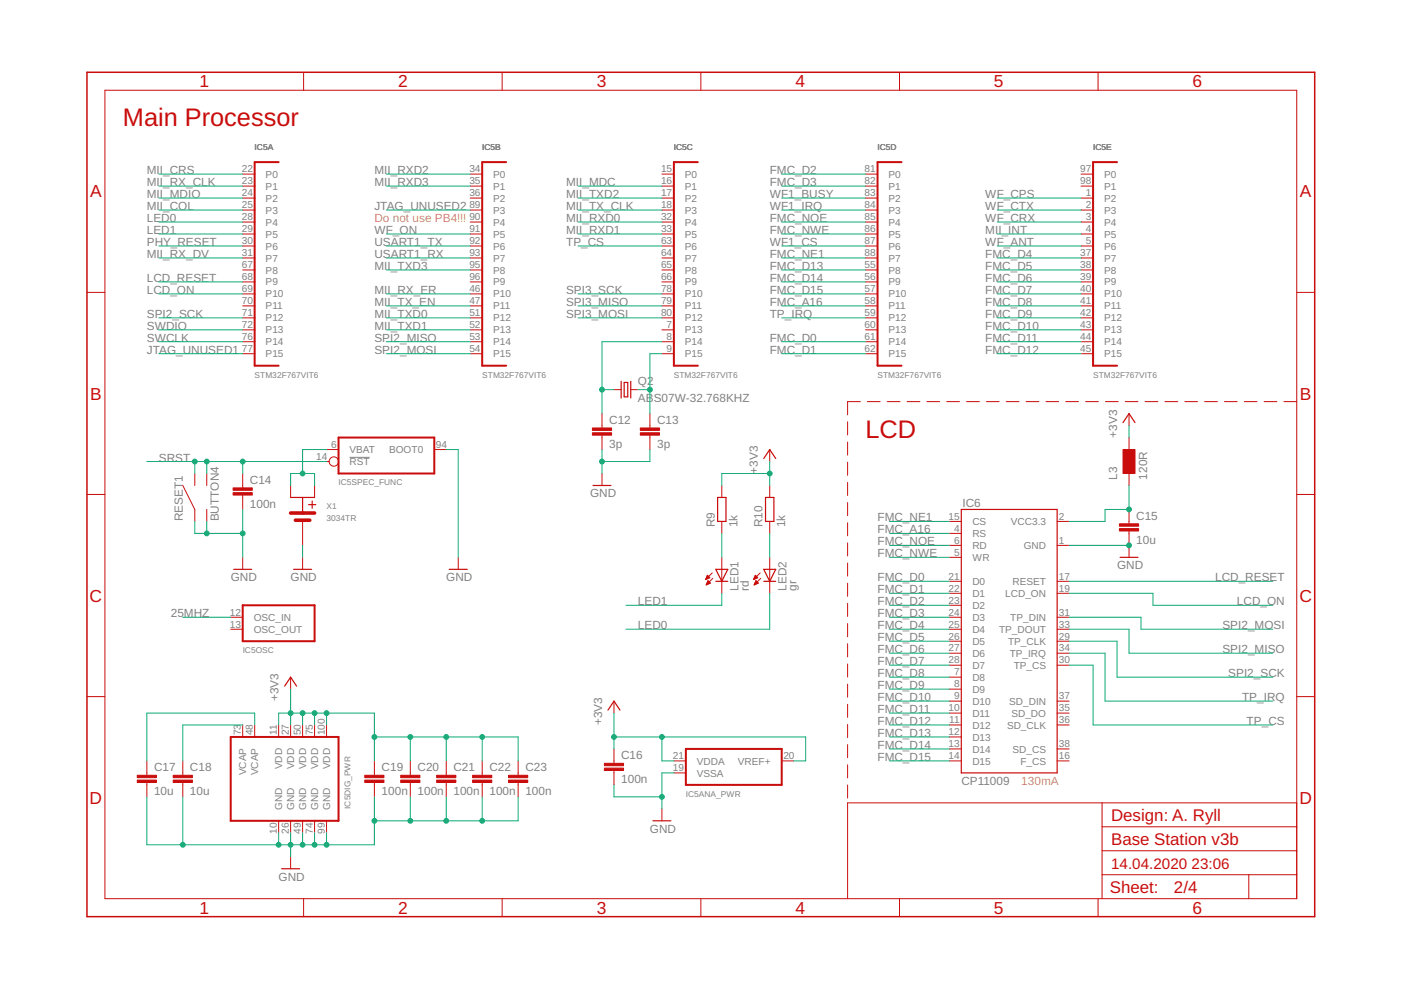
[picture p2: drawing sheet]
<svg xmlns="http://www.w3.org/2000/svg" width="297mm" height="210mm" viewBox="0 0 297 210" stroke-linecap="round" stroke-linejoin="round" font-family="sans-serif">
<path d="M74.1 97h4.3" fill="none" stroke="#808080" stroke-width=".21"/>
<g fill="none" stroke="#c90d0c" stroke-width=".21">
<path d="M22.2 19.1h252.7v171.4h-252.7zM64.4 15.3v3.8M106.5 15.3v3.8M148.6 15.3v3.8M190.7 15.3v3.8M232.8 15.3v3.8M51.5 36.9h2.5M51.5 39.5h2.5M99.7 36.9h2.5M99.7 39.5h2.5M140.3 36.9h2.6M140.3 39.5h2.6"/>
<path d="M183.5 36.9h2.6M183.5 39.5h2.6M229.2 36.9h2.6M229.2 39.5h2.6M51.5 42h2.5M51.5 44.5h2.5M51.5 47.1h2.5M51.5 49.6h2.5M51.5 52.2h2.5M51.5 54.7h2.5M51.5 57.2h2.5M51.5 59.8h2.5"/>
<path d="M99.7 42h2.5M99.7 44.5h2.5M99.7 47.1h2.5M99.7 49.6h2.5M99.7 52.2h2.5M99.7 54.7h2.5M99.7 57.2h2.5M99.7 59.8h2.5M140.3 42h2.6M140.3 44.5h2.6M140.3 47.1h2.6M140.3 49.6h2.6"/>
<path d="M140.3 52.2h2.6M140.3 54.7h2.6M140.3 57.2h2.6M140.3 59.8h2.6M183.5 42h2.6M183.5 44.5h2.6M183.5 47.1h2.6M183.5 49.6h2.6M183.5 52.2h2.6M183.5 54.7h2.6M183.5 57.2h2.6M183.5 59.8h2.6"/>
<path d="M229.2 42h2.6M229.2 44.5h2.6M229.2 47.1h2.6M229.2 49.6h2.6M229.2 52.2h2.6M229.2 54.7h2.6M229.2 57.2h2.6M229.2 59.8h2.6M18.4 62h3.8M51.5 62.3h2.5M51.5 64.9h2.5M51.5 67.4h2.5"/>
<path d="M51.5 69.9h2.5M51.5 72.5h2.5M51.5 75h2.5M99.7 62.3h2.5M99.7 64.9h2.5M99.7 67.4h2.5M99.7 69.9h2.5M99.7 72.5h2.5M99.7 75h2.5M140.3 62.3h2.6M140.3 64.9h2.6M140.3 67.4h2.6"/>
<path d="M140.3 69.9h2.6M140.3 72.5h2.6M140.3 75h2.6M183.5 62.3h2.6M183.5 64.9h2.6M183.5 67.4h2.6M183.5 69.9h2.6M183.5 72.5h2.6M183.5 75h2.6M229.2 62.3h2.6M229.2 64.9h2.6M229.2 67.4h2.6"/>
<path d="M229.2 69.9h2.6M229.2 72.5h2.6M229.2 75h2.6M274.9 62h3.8M69.2 95.3h2.6M69.2 97.9h.6M92.1 95.3h2.5M127.6 87.7v3M127.6 92.3v3M130.2 82.6h1.5M133.7 82.6h1.6M137.8 87.7v3"/>
<path d="M137.8 92.3v3M163.2 95.3v2.6M179.7 89.4v2.8M179.7 93.7v2.8M179.7 98v2.8M182.4 85.2h-2.7v2.7M183.9 85.2h2.7M188.1 85.2h2.7M192.3 85.2h2.7M196.5 85.2h2.7M200.7 85.2h2.7M204.9 85.2h2.7"/>
<path d="M209.1 85.2h2.7M213.3 85.2h2.7M217.6 85.2h2.7M221.8 85.2h2.7M226 85.2h2.7M230.2 85.2h2.7M234.4 85.2h2.7M238.6 85.2h2.7M239.4 87.7v2.5M239.4 92.8v2.5M242.8 85.2h2.7M247 85.2h2.7"/>
<path d="M251.2 85.2h2.7M255.4 85.2h2.7M259.6 85.2h2.7M263.8 85.2h2.7M268 85.2h2.7M272.2 85.2h2.7M18.4 104.8h3.8M38.8 102.9l2.5 5.1v2.6M41.3 100.4v2.5M43.8 100.4v2.5M43.8 108v2.6M51.5 100.4v3"/>
<path d="M51.5 105v3M51.5 118.2v2.5M61.6 102.9v2.6M64.2 110.6v5M64.2 118.2v2.5M66.7 102.9v2.6M97.2 118.2v2.5M127.6 100.4v2.5M153 102.9v2.6M153 110.6v2.5M153 118.2v7.6M163.2 102.9v2.6"/>
<path d="M163.2 110.6v2.5M163.2 118.2v7.6M179.7 102.3v2.8M179.7 106.6v2.7M179.7 110.8v2.8M179.7 115.1v2.8M179.7 119.4v2.8M201.3 115.6h2.5M201.3 110.6h2.5M201.3 113.1h2.5M201.3 118.2h2.5M224.1 115.6h2.6"/>
<path d="M224.1 110.6h2.6M239.4 100.4v2.5M239.4 108v3.1M239.4 112.6v5.6M274.9 104.8h3.8M48.9 130.9h2.6M48.9 133.4h2.6M149.6 122.8h.1M149.7 122.7h.3M149.7 122.6h.6M149.8 122.5h.7M149.8 123.9h.2"/>
<path d="M149.8 123.8h.4M149.8 122.3h.5M149.9 122.2h.3M149.9 123.7h.6M149.9 122.1h.2M149.9 123.5h.6M150 123.4h.4M150 122l-.4 .9M150 122l.5 .5M150 122h.1M150 123.3h.3M150.1 123.2h.1"/>
<path d="M150.1 123.1l.5 .5-.9 .4zM150.5 122.5l-.9 .4M151 121.5l-1.4 1.4M151.1 122.6l-1.4 1.4M159.8 122.8h.1M159.8 122.7h.3M159.9 122.6h.5M159.9 122.5h.7M159.9 123.9h.2M160 122.3h.5M160 123.8h.4M160 122.2h.4"/>
<path d="M160 123.7h.7M160.1 122.1h.2M160.1 123.5h.6M160.1 123.4h.5M160.2 123.3h.3M160.2 123.2h.1M160.3 123.1l.5 .5-.9 .4zM160.7 122.5l-.6-.5-.3 .9M160.7 122.5l-.9 .4M161.2 121.5l-1.4 1.4M161.3 122.6l-1.4 1.4M179.7 123.7v2.7"/>
<path d="M179.7 127.9v2.8M179.7 132.2v2.8M179.7 136.5v2.8M201.3 130.9h2.5M201.3 133.4h2.5M201.3 138.5h2.5M201.3 136h2.5M201.3 123.3h2.5M201.3 125.8h2.5M201.3 128.3h2.5M224.1 130.9h2.6M224.1 133.4h2.6"/>
<path d="M224.1 138.5h2.6M224.1 136h2.6M224.1 123.3h2.6M224.1 125.8h2.6M18.4 147.7h3.8M51.5 153.7v2.6M54 153.7v2.6M59.1 153.7v2.6M61.6 143.6v2.5M61.6 153.7v2.6M64.2 153.7v2.6M66.7 153.7v2.6"/>
<path d="M69.2 153.7v2.6M130.2 148.7v2.5M130.2 158.8v3M179.7 140.8v2.8M179.7 145.1v2.7M179.7 149.3v2.8M179.7 153.6v2.8M179.7 157.9v2.8M201.3 141h2.5M201.3 143.6h2.5M201.3 146.1h2.5M201.3 148.7h2.5"/>
<path d="M201.3 151.2h2.5M201.3 153.7h2.5M201.3 156.3h2.5M201.3 158.8h2.5M224.1 141h2.6M224.1 148.7h2.6M224.1 151.2h2.6M224.1 153.7h2.6M224.1 158.8h2.6M274.9 147.7h3.8M31.1 161.3v3.1M31.1 165.9v3.1"/>
<path d="M38.8 161.3v3.1M38.8 165.9v3.1M59.1 174v2.6M61.6 174v2.6M64.2 174v2.6M66.7 174v2.6M69.2 174v2.6M79.4 161.3v3.1M79.4 165.9v3.1M87 161.3v3.1M87 165.9v3.1M94.6 161.3v3.1"/>
<path d="M94.6 165.9v3.1M102.2 161.3v3.1M102.2 165.9v3.1M109.9 161.3v3.1M109.9 165.9v3.1M130.2 163.4v3M140.3 171.5v2.5M142.9 161.3h2.5M142.9 163.9h2.5M165.7 161.3h2.6M179.7 162.2v2.7M179.7 166.4v2.8"/>
<path d="M201.3 161.3h2.5M224.1 161.3h2.6M233.7 170.2v20.3M233.7 175.3h41.2M274.9 170.2h-95.2v20.3M61.6 181.7v2.5M64.4 190.5v3.9M106.5 190.5v3.9M148.6 190.5v3.9M190.7 190.5v3.9M232.8 190.5v3.9M233.7 185.5h41.2"/>
<path d="M233.7 180.4h41.2M264.8 185.5v5"/>
<circle cx="70.8" cy="97.9" r=".99"/>
</g>
<g fill="none" stroke="#c90d0c" stroke-width=".25">
<path d="M131.7 80.8v3.6M132.3 81.1h.8v3h-.8zM133.7 80.8v3.6M161.9 97.2l1.3-1.9 1.3 1.9M238.1 89.6l1.3-1.9 1.2 1.9M61.6 105.5h5.1M64.2 105.5v3.3M65.4 107h1.6M66.2 106.2v1.6M125.7 102.9h3.8M152.1 105.5h1.8v5.1h-1.8zM162.3 105.5h1.8v5.1h-1.8z"/>
<path d="M203.8 108h20.3v55.9h-20.3zM237.5 118.2h3.8M49.6 120.7h3.8M62.3 120.7h3.8M95.2 120.7h3.9M151.8 120.7h2.5l-1.3 2.6zM151.8 123.3h2.5M161.9 120.7h2.6l-1.3 2.6zM161.9 123.3h2.6M60.3 145.5l1.3-1.9 1.3 1.9M128.9 150.6l1.3-1.9 1.2 1.9M138.4 174h3.8"/>
<path d="M59.7 184.2h3.8"/>
</g>
<g fill="#c90d0c" stroke="#c90d0c" stroke-width=".21">
<path d="M128.1 162.9h4.1v.5h-4.1z"/>
<path d="M128.1 161.8h4.1v.5h-4.1z"/>
<path d="M77.3 165.4h4.1v.5h-4.1z"/>
<path d="M77.3 164.4h4.1v.5h-4.1z"/>
<path d="M85 165.4h4v.5h-4z"/>
<path d="M85 164.4h4v.5h-4z"/>
<path d="M92.6 165.4h4v.5h-4z"/>
<path d="M92.6 164.4h4v.5h-4z"/>
<path d="M100.2 165.4h4.1v.5h-4.1z"/>
<path d="M100.2 164.4h4.1v.5h-4.1z"/>
<path d="M36.7 165.4h4.1v.5h-4.1z"/>
<path d="M36.7 164.4h4.1v.5h-4.1z"/>
<path d="M29.1 165.4h4.1v.5h-4.1z"/>
<path d="M29.1 164.4h4.1v.5h-4.1z"/>
<path d="M49.4 104.5h4.1v.5h-4.1z"/>
<path d="M49.4 103.4h4.1v.5h-4.1z"/>
<path d="M107.8 165.4h4.1v.5h-4.1z"/>
<path d="M107.8 164.4h4.1v.5h-4.1z"/>
<path d="M125.6 91.8h4.1v.5h-4.1z"/>
<path d="M125.6 90.7h4.1v.5h-4.1z"/>
<path d="M135.8 91.8h4v.5h-4z"/>
<path d="M135.8 90.7h4v.5h-4z"/>
<path d="M238.1 95.3h2.5v5.1h-2.5z"/>
<path d="M237.3 112.1h4.1v.5h-4.1z"/>
<path d="M237.3 111.1h4.1v.5h-4.1z"/>
</g>
<path d="M59.1 34.4h-5.1v43.1h5.1M107.3 34.4h-5.1v43.1h5.1M148 34.4h-5.1v43.1h5.1M191.1 34.4h-5v43.1h5M236.8 34.4h-5v43.1h5M71.8 92.8h20.3v7.6h-20.3zM51.5 128.3h15.2v7.7h-15.2zM48.9 156.3h22.9v17.7h-22.9zM145.4 158.8h20.3v7.6h-20.3z" fill="none" stroke="#c90d0c" stroke-width=".42"/>
<path d="M61.6 108.8h5.1M62.6 110.3h3.1" fill="none" stroke="#c90d0c" stroke-width=".76"/>
<path d="M18.4 15.3h260.3v179.1h-260.3z" fill="none" stroke="#c90d0c" stroke-width=".32"/>
<g fill="none" stroke="#0dab76" stroke-width=".21">
<path d="M33.7 36.9h17.8M33.7 39.5h17.8M81.9 36.9h17.8M81.9 39.5h17.8M122.6 39.5h17.7M165.7 36.9h17.8M165.7 39.5h17.8M33.7 49.6h17.8M33.7 42h17.8M33.7 44.5h17.8M33.7 52.2h17.8M33.7 47.1h17.8"/>
<path d="M33.7 54.7h17.8M33.7 59.8h17.8M81.9 49.6h17.8M81.9 44.5h17.8M81.9 52.2h17.8M81.9 54.7h17.8M81.9 57.2h17.8M122.6 49.6h17.7M122.6 42h17.7M122.6 44.5h17.7M122.6 52.2h17.7M122.6 47.1h17.7"/>
<path d="M165.7 49.6h17.8M165.7 42h17.8M165.7 44.5h17.8M165.7 52.2h17.8M165.7 47.1h17.8M165.7 54.7h17.8M165.7 57.2h17.8M165.7 59.8h17.8M211.4 49.6h17.8M211.4 42h17.8M211.4 44.5h17.8M211.4 52.2h17.8"/>
<path d="M211.4 47.1h17.8M211.4 54.7h17.8M211.4 57.2h17.8M211.4 59.8h17.8M33.7 72.5h17.8M33.7 75h17.8M33.7 67.4h17.8M33.7 62.3h17.8M33.7 69.9h17.8M81.9 72.5h17.8M81.9 75h17.8M81.9 67.4h17.8"/>
<path d="M81.9 62.3h17.8M81.9 64.9h17.8M81.9 69.9h17.8M122.6 67.4h17.7M122.6 62.3h17.7M122.6 64.9h17.7M140.3 72.5h-12.7v15.2M140.3 75h-2.5v12.7M165.7 72.5h17.8M165.7 75h17.8M165.7 67.4h17.8M165.7 62.3h17.8"/>
<path d="M165.7 64.9h17.8M211.4 72.5h17.8M211.4 75h17.8M211.4 67.4h17.8M211.4 62.3h17.8M211.4 64.9h17.8M211.4 69.9h17.8M31.1 97.9h38.1M41.3 97.9v2.5M43.8 97.9v2.5M51.5 97.9v2.5M69.2 95.3h-5v5.1"/>
<path d="M94.6 95.3h2.6v22.9M127.6 95.3v5.1M127.6 82.6h2.6M135.3 82.6h2.5M137.8 95.3v2.6h-10.2M163.2 97.9v5M239.4 90.2v2.6M41.3 110.6v2.5h10.2M43.8 110.6v2.5M51.5 108v10.2M61.6 102.9v-2.5h5.1v2.5M64.2 115.6v2.6"/>
<path d="M153 113.1v5.1M163.2 113.1v5.1M163.2 100.4h-10.2v2.5M188.6 113.1h12.7M188.6 115.6h12.7M188.6 118.2h12.7M188.6 110.6h12.7M226.7 115.6h12.7M239.4 102.9v5.1h-5.1v2.6h-7.6M38.8 130.9h10.1M153 125.8v2.5h-20.3M163.2 125.8v7.6h-30.5"/>
<path d="M188.6 128.3h12.7M188.6 130.9h12.7M188.6 136h12.7M188.6 133.4h12.7M188.6 138.5h12.7M188.6 123.3h12.7M188.6 125.8h12.7M226.7 133.4h12.7v5.1h30.5M226.7 125.8h17.8v2.5h25.4M226.7 130.9h15.2v2.5h28M226.7 136h10.1v7.6h33.1M226.7 138.5h7.6v10.2h35.6"/>
<path d="M226.7 123.3h43.2M51.5 153.7h-12.7v7.6M54 153.7v-2.5h-22.9v10.1M59.1 153.7v-2.5h20.3v10.1M61.6 146.1v7.6M64.2 151.2v2.5M66.7 151.2v2.5M69.2 151.2v2.5M79.4 156.3h30.5v5M87 156.3v5M94.6 156.3v5M102.2 156.3v5"/>
<path d="M130.2 151.2v7.6M130.2 156.3h40.6v5h-2.5M140.3 156.3v5h2.6M188.6 156.3h12.7M188.6 151.2h12.7M188.6 153.7h12.7M188.6 143.6h12.7M188.6 158.8h12.7M188.6 141h12.7M188.6 146.1h12.7M188.6 148.7h12.7M226.7 141h5.1v12.7h38.1"/>
<path d="M31.1 169v10.1h48.3v-10.1M38.8 169v10.1M59.1 176.6v2.5M61.6 176.6v5.1M64.2 176.6v2.5M66.7 176.6v2.5M69.2 176.6v2.5M87 169v5M94.6 169v5M102.2 169v5M109.9 169v5h-30.5M130.2 166.4v2.6h10.1"/>
<path d="M142.9 163.9h-2.6v7.6M188.6 161.3h12.7"/>
</g>
<g fill="#0dab76" stroke="#0dab76" stroke-width=".21">
<circle cx="140.3" cy="169" r=".51"/>
<circle cx="51.5" cy="113.1" r=".51"/>
<circle cx="43.8" cy="113.1" r=".51"/>
<circle cx="127.6" cy="97.9" r=".51"/>
<circle cx="102.2" cy="174" r=".51"/>
<circle cx="94.6" cy="174" r=".51"/>
<circle cx="87" cy="174" r=".51"/>
<circle cx="79.4" cy="174" r=".51"/>
<circle cx="69.2" cy="179.1" r=".51"/>
<circle cx="66.7" cy="179.1" r=".51"/>
<circle cx="64.2" cy="179.1" r=".51"/>
<circle cx="61.6" cy="179.1" r=".51"/>
<circle cx="59.1" cy="179.1" r=".51"/>
<circle cx="38.8" cy="179.1" r=".51"/>
<circle cx="239.4" cy="115.6" r=".51"/>
<circle cx="130.2" cy="156.3" r=".51"/>
<circle cx="140.3" cy="156.3" r=".51"/>
<circle cx="163.2" cy="100.4" r=".51"/>
<circle cx="102.2" cy="156.3" r=".51"/>
<circle cx="94.6" cy="156.3" r=".51"/>
<circle cx="87" cy="156.3" r=".51"/>
<circle cx="79.4" cy="156.3" r=".51"/>
<circle cx="69.2" cy="151.2" r=".51"/>
<circle cx="66.7" cy="151.2" r=".51"/>
<circle cx="64.2" cy="151.2" r=".51"/>
<circle cx="61.6" cy="151.2" r=".51"/>
<circle cx="51.5" cy="97.9" r=".51"/>
<circle cx="41.3" cy="97.9" r=".51"/>
<circle cx="43.8" cy="97.9" r=".51"/>
<circle cx="127.6" cy="82.6" r=".51"/>
<circle cx="137.8" cy="82.6" r=".51"/>
<circle cx="239.4" cy="108" r=".51"/>
<circle cx="64.2" cy="100.4" r=".51"/>
</g>
<g font-size="5.4" fill="#c90d0c">
<text x="26.1" y="26.8">Main Processor</text>
<text x="183.5" y="92.8">LCD</text>
</g>
<g font-size="3.7" fill="#c90d0c">
<text x="42.3" y="18.5">1</text>
<text x="84.4" y="18.5">2</text>
<text x="126.5" y="18.5">3</text>
<text x="168.6" y="18.5">4</text>
<text x="210.7" y="18.5">5</text>
<text x="252.9" y="18.5">6</text>
<text x="19.1" y="41.9">A</text>
<text x="275.6" y="41.9">A</text>
<text x="19.1" y="84.7">B</text>
<text x="275.6" y="84.7">B</text>
<text x="19" y="127.6">C</text>
<text x="275.5" y="127.6">C</text>
<text x="19" y="170.4">D</text>
<text x="275.5" y="170.4">D</text>
<text x="42.3" y="193.7">1</text>
<text x="84.4" y="193.7">2</text>
<text x="126.5" y="193.7">3</text>
<text x="168.6" y="193.7">4</text>
<text x="210.7" y="193.7">5</text>
<text x="252.9" y="193.7">6</text>
</g>
<g font-size="3.6" fill="#c90d0c">
<text x="235.6" y="174">Design: A. Ryll</text>
<text x="235.6" y="179.1">Base Station v3b</text>
<text x="235.3" y="189.4">Sheet:</text>
<text x="248.9" y="189.3">2/4</text>
</g>
<g font-size="3.2" fill="#c90d0c">
<text x="235.6" y="184.2">14.04.2020</text>
<text x="252.6" y="184.2">23:06</text>
</g>
<g font-size="2.5" fill="#808080">
<text x="31.1" y="36.9">MII_CRS</text>
<text x="31.1" y="39.5">MII_RX_CLK</text>
<text x="31.1" y="42">MII_MDIO</text>
<text x="79.4" y="39.5">MII_RXD3</text>
<text x="79.4" y="36.9">MII_RXD2</text>
<text x="120" y="39.5">MII_MDC</text>
<text x="120" y="42">MII_TXD2</text>
<text x="163.2" y="36.9">FMC_D2</text>
<text x="163.2" y="39.5">FMC_D3</text>
<text x="163.2" y="42">WF1_BUSY</text>
<text x="208.9" y="42">WF_CPS</text>
<text x="31.1" y="44.5">MII_COL</text>
<text x="31.1" y="47.1">LED0</text>
<text x="79.4" y="44.5">JTAG_UNUSED2</text>
<text x="120" y="47.1">MII_RXD0</text>
<text x="120" y="44.5">MII_TX_CLK</text>
<text x="163.2" y="47.1">FMC_NOE</text>
<text x="163.2" y="44.5">WF1_IRQ</text>
<text x="208.9" y="44.5">WF_CTX</text>
<text x="208.9" y="47.1">WF_CRX</text>
<text x="31.1" y="49.6">LED1</text>
<text x="31.1" y="52.1">PHY_RESET</text>
<text x="79.4" y="52.1">USART1_TX</text>
<text x="79.4" y="49.6">WF_ON</text>
<text x="120" y="49.6">MII_RXD1</text>
<text x="120" y="52.1">TP_CS</text>
<text x="163.2" y="49.6">FMC_NWE</text>
<text x="163.2" y="52.1">WF1_CS</text>
<text x="208.9" y="52.1">WF_ANT</text>
<text x="208.9" y="49.6">MII_INT</text>
<text x="31.1" y="54.7">MII_RX_DV</text>
<text x="31.1" y="59.8">LCD_RESET</text>
<text x="79.4" y="54.7">USART1_RX</text>
<text x="79.4" y="57.2">MII_TXD3</text>
<text x="163.2" y="54.7">FMC_NE1</text>
<text x="163.2" y="57.2">FMC_D13</text>
<text x="163.2" y="59.8">FMC_D14</text>
<text x="208.9" y="54.7">FMC_D4</text>
<text x="208.9" y="57.2">FMC_D5</text>
<text x="208.9" y="59.8">FMC_D6</text>
<text x="31.1" y="62.3">LCD_ON</text>
<text x="79.4" y="62.3">MII_RX_ER</text>
<text x="79.4" y="64.8">MII_TX_EN</text>
<text x="120" y="62.3">SPI3_SCK</text>
<text x="120" y="64.8">SPI3_MISO</text>
<text x="163.2" y="62.3">FMC_D15</text>
<text x="163.2" y="64.8">FMC_A16</text>
<text x="208.9" y="62.3">FMC_D7</text>
<text x="208.9" y="64.8">FMC_D8</text>
<text x="31.1" y="67.4">SPI2_SCK</text>
<text x="31.1" y="69.9">SWDIO</text>
<text x="79.4" y="67.4">MII_TXD0</text>
<text x="79.4" y="69.9">MII_TXD1</text>
<text x="120" y="67.4">SPI3_MOSI</text>
<text x="163.2" y="67.4">TP_IRQ</text>
<text x="208.9" y="67.4">FMC_D9</text>
<text x="208.9" y="69.9">FMC_D10</text>
<text x="31.1" y="72.5">SWCLK</text>
<text x="31.1" y="75">JTAG_UNUSED1</text>
<text x="79.4" y="75">SPI2_MOSI</text>
<text x="79.4" y="72.5">SPI2_MISO</text>
<text x="163.2" y="72.5">FMC_D0</text>
<text x="163.2" y="75">FMC_D1</text>
<text x="208.9" y="72.5">FMC_D11</text>
<text x="208.9" y="75">FMC_D12</text>
<text x="135.3" y="81.6">Q2</text>
<text x="129.2" y="89.9">C12</text>
<text x="135.3" y="85.2">ABS07W-32.768KHZ</text>
<text x="139.3" y="89.9">C13</text>
<text x="129.2" y="94.9">3p</text>
<text x="139.3" y="94.9">3p</text>
<text x="236.8" y="92.8" transform="rotate(-90 236.8 92.8)">+3V3</text>
<text x="33.7" y="97.9">SRST</text>
<text x="160.7" y="100.4" transform="rotate(-90 160.7 100.4)">+3V3</text>
<text x="236.8" y="101.7" transform="rotate(-90 236.8 101.7)">L3</text>
<text x="243.2" y="101.7" transform="rotate(-90 243.2 101.7)">120R</text>
<text x="53" y="107.6">100n</text>
<text x="53" y="102.6">C14</text>
<text x="125.1" y="105.5">GND</text>
<text x="204.1" y="107.5">IC6</text>
<text x="38.8" y="110.6" transform="rotate(-90 38.8 110.6)">RESET1</text>
<text x="46.4" y="110.6" transform="rotate(-90 46.4 110.6)">BUTTON4</text>
<text x="151.5" y="111.8" transform="rotate(-90 151.5 111.8)">R9</text>
<text x="156.3" y="111.8" transform="rotate(-90 156.3 111.8)">1k</text>
<text x="161.7" y="111.8" transform="rotate(-90 161.7 111.8)">R10</text>
<text x="166.5" y="111.8" transform="rotate(-90 166.5 111.8)">1k</text>
<text x="186" y="110.6">FMC_NE1</text>
<text x="186" y="113.1">FMC_A16</text>
<text x="240.9" y="110.2">C15</text>
<text x="186" y="115.6">FMC_NOE</text>
<text x="186" y="118.2">FMC_NWE</text>
<text x="240.9" y="115.3">10u</text>
<text x="48.9" y="123.3">GND</text>
<text x="61.6" y="123.3">GND</text>
<text x="94.6" y="123.3">GND</text>
<text x="156.6" y="125.3" transform="rotate(-90 156.6 125.3)">LED1</text>
<text x="158.7" y="125.3" transform="rotate(-90 158.7 125.3)">rd</text>
<text x="166.7" y="125.3" transform="rotate(-90 166.7 125.3)">LED2</text>
<text x="168.9" y="125.3" transform="rotate(-90 168.9 125.3)">gr</text>
<text x="186" y="123.3">FMC_D0</text>
<text x="186" y="125.8">FMC_D1</text>
<text x="236.8" y="120.7">GND</text>
<text x="257.6" y="123.3">LCD_RESET</text>
<text x="36.2" y="130.9">25MHZ</text>
<text x="135.3" y="128.3">LED1</text>
<text x="186" y="128.3">FMC_D2</text>
<text x="186" y="130.9">FMC_D3</text>
<text x="262.3" y="128.3">LCD_ON</text>
<text x="135.3" y="133.4">LED0</text>
<text x="186" y="133.4">FMC_D4</text>
<text x="186" y="135.9">FMC_D5</text>
<text x="259.2" y="133.4">SPI2_MOSI</text>
<text x="186" y="138.5">FMC_D6</text>
<text x="186" y="141">FMC_D7</text>
<text x="186" y="143.6">FMC_D8</text>
<text x="259.2" y="138.5">SPI2_MISO</text>
<text x="260.4" y="143.6">SPI2_SCK</text>
<text x="59.1" y="148.6" transform="rotate(-90 59.1 148.6)">+3V3</text>
<text x="186" y="146.1">FMC_D9</text>
<text x="186" y="148.6">FMC_D10</text>
<text x="263.3" y="148.6">TP_IRQ</text>
<text x="127.6" y="153.7" transform="rotate(-90 127.6 153.7)">+3V3</text>
<text x="186" y="151.2">FMC_D11</text>
<text x="186" y="153.7">FMC_D12</text>
<text x="264.3" y="153.7">TP_CS</text>
<text x="131.7" y="161">C16</text>
<text x="186" y="156.3">FMC_D13</text>
<text x="186" y="158.8">FMC_D14</text>
<text x="186" y="161.3">FMC_D15</text>
<text x="32.7" y="163.5">C17</text>
<text x="40.3" y="163.5">C18</text>
<text x="80.9" y="163.5">C19</text>
<text x="88.5" y="163.5">C20</text>
<text x="96.1" y="163.5">C21</text>
<text x="103.8" y="163.5">C22</text>
<text x="111.4" y="163.5">C23</text>
<text x="131.7" y="166">100n</text>
<text x="203.8" y="166.4">CP11009</text>
<text x="32.7" y="168.6">10u</text>
<text x="40.3" y="168.6">10u</text>
<text x="80.9" y="168.6">100n</text>
<text x="88.5" y="168.6">100n</text>
<text x="96.1" y="168.6">100n</text>
<text x="103.8" y="168.6">100n</text>
<text x="111.4" y="168.6">100n</text>
<text x="137.8" y="176.6">GND</text>
<text x="59.1" y="186.7">GND</text>
</g>
<g font-size="2.5" fill="#c8c832">
<text x="79.4" y="47.1">Do not use PB4!!!</text>
<text x="216.5" y="166.4">130mA</text>
</g>
<g font-size="2.1" fill="#808080">
<text x="51.3" y="36.6">22</text>
<text x="51.3" y="39.1">23</text>
<text x="51.3" y="41.6">24</text>
<text x="56.3" y="37.7">P0</text>
<text x="56.3" y="40.2">P1</text>
<text x="99.5" y="36.6">34</text>
<text x="99.5" y="39.1">35</text>
<text x="99.5" y="41.6">36</text>
<text x="104.6" y="37.7">P0</text>
<text x="104.6" y="40.2">P1</text>
<text x="140.1" y="36.6">15</text>
<text x="140.1" y="39.1">16</text>
<text x="140.1" y="41.6">17</text>
<text x="145.2" y="37.7">P0</text>
<text x="145.2" y="40.2">P1</text>
<text x="183.3" y="36.6">81</text>
<text x="183.3" y="39.1">82</text>
<text x="183.3" y="41.6">83</text>
<text x="188.4" y="37.7">P0</text>
<text x="188.4" y="40.2">P1</text>
<text x="229" y="36.6">97</text>
<text x="229" y="39.1">98</text>
<text x="230.2" y="41.6">1</text>
<text x="234.1" y="37.7">P0</text>
<text x="234.1" y="40.2">P1</text>
<text x="51.3" y="44.2">25</text>
<text x="51.3" y="46.7">28</text>
<text x="56.3" y="42.8">P2</text>
<text x="56.3" y="45.3">P3</text>
<text x="56.3" y="47.8">P4</text>
<text x="99.5" y="44.2">89</text>
<text x="99.5" y="46.7">90</text>
<text x="104.6" y="42.8">P2</text>
<text x="104.6" y="45.3">P3</text>
<text x="104.6" y="47.8">P4</text>
<text x="140.1" y="44.2">18</text>
<text x="140.1" y="46.7">32</text>
<text x="145.2" y="42.8">P2</text>
<text x="145.2" y="45.3">P3</text>
<text x="145.2" y="47.8">P4</text>
<text x="183.3" y="44.2">84</text>
<text x="183.3" y="46.7">85</text>
<text x="188.4" y="42.8">P2</text>
<text x="188.4" y="45.3">P3</text>
<text x="188.4" y="47.8">P4</text>
<text x="230.2" y="44.2">2</text>
<text x="230.2" y="46.7">3</text>
<text x="234.1" y="42.8">P2</text>
<text x="234.1" y="45.3">P3</text>
<text x="234.1" y="47.8">P4</text>
<text x="51.3" y="49.3">29</text>
<text x="51.3" y="51.8">30</text>
<text x="56.3" y="50.4">P5</text>
<text x="56.3" y="52.9">P6</text>
<text x="99.5" y="49.3">91</text>
<text x="99.5" y="51.8">92</text>
<text x="104.6" y="50.4">P5</text>
<text x="104.6" y="52.9">P6</text>
<text x="140.1" y="49.3">33</text>
<text x="140.1" y="51.8">63</text>
<text x="145.2" y="50.4">P5</text>
<text x="145.2" y="52.9">P6</text>
<text x="183.3" y="49.3">86</text>
<text x="183.3" y="51.8">87</text>
<text x="188.4" y="50.4">P5</text>
<text x="188.4" y="52.9">P6</text>
<text x="230.2" y="49.3">4</text>
<text x="230.2" y="51.8">5</text>
<text x="234.1" y="50.4">P5</text>
<text x="234.1" y="52.9">P6</text>
<text x="51.3" y="54.3">31</text>
<text x="51.3" y="56.9">67</text>
<text x="51.3" y="59.4">68</text>
<text x="56.3" y="55.4">P7</text>
<text x="56.3" y="58">P8</text>
<text x="99.5" y="54.3">93</text>
<text x="99.5" y="56.9">95</text>
<text x="99.5" y="59.4">96</text>
<text x="104.6" y="55.4">P7</text>
<text x="104.6" y="58">P8</text>
<text x="140.1" y="54.3">64</text>
<text x="140.1" y="56.9">65</text>
<text x="140.1" y="59.4">66</text>
<text x="145.2" y="55.4">P7</text>
<text x="145.2" y="58">P8</text>
<text x="183.3" y="54.3">88</text>
<text x="183.3" y="56.9">55</text>
<text x="183.3" y="59.4">56</text>
<text x="188.4" y="55.4">P7</text>
<text x="188.4" y="58">P8</text>
<text x="229" y="54.3">37</text>
<text x="229" y="56.9">38</text>
<text x="229" y="59.4">39</text>
<text x="234.1" y="55.4">P7</text>
<text x="234.1" y="58">P8</text>
<text x="51.3" y="62">69</text>
<text x="51.3" y="64.5">70</text>
<text x="56.3" y="60.5">P9</text>
<text x="56.3" y="63.1">P10</text>
<text x="56.3" y="65.6">P11</text>
<text x="99.5" y="62">46</text>
<text x="99.5" y="64.5">47</text>
<text x="104.6" y="60.5">P9</text>
<text x="104.6" y="63.1">P10</text>
<text x="104.6" y="65.6">P11</text>
<text x="140.1" y="62">78</text>
<text x="140.1" y="64.5">79</text>
<text x="145.2" y="60.5">P9</text>
<text x="145.2" y="63.1">P10</text>
<text x="145.2" y="65.6">P11</text>
<text x="183.3" y="62">57</text>
<text x="183.3" y="64.5">58</text>
<text x="188.4" y="60.5">P9</text>
<text x="188.4" y="63.1">P10</text>
<text x="188.4" y="65.6">P11</text>
<text x="229" y="62">40</text>
<text x="229" y="64.5">41</text>
<text x="234.1" y="60.5">P9</text>
<text x="234.1" y="63.1">P10</text>
<text x="234.1" y="65.6">P11</text>
<text x="51.3" y="67">71</text>
<text x="51.3" y="69.6">72</text>
<text x="56.3" y="68.1">P12</text>
<text x="56.3" y="70.7">P13</text>
<text x="99.5" y="67">51</text>
<text x="99.5" y="69.6">52</text>
<text x="104.6" y="68.1">P12</text>
<text x="104.6" y="70.7">P13</text>
<text x="140.1" y="67">80</text>
<text x="141.3" y="69.6">7</text>
<text x="145.2" y="68.1">P12</text>
<text x="145.2" y="70.7">P13</text>
<text x="183.3" y="67">59</text>
<text x="183.3" y="69.6">60</text>
<text x="188.4" y="68.1">P12</text>
<text x="188.4" y="70.7">P13</text>
<text x="229" y="67">42</text>
<text x="229" y="69.6">43</text>
<text x="234.1" y="68.1">P12</text>
<text x="234.1" y="70.7">P13</text>
<text x="51.3" y="72.1">76</text>
<text x="51.3" y="74.6">77</text>
<text x="56.3" y="73.2">P14</text>
<text x="56.3" y="75.8">P15</text>
<text x="99.5" y="72.1">53</text>
<text x="99.5" y="74.6">54</text>
<text x="104.6" y="73.2">P14</text>
<text x="104.6" y="75.8">P15</text>
<text x="141.3" y="72.1">8</text>
<text x="141.3" y="74.6">9</text>
<text x="145.2" y="73.2">P14</text>
<text x="145.2" y="75.8">P15</text>
<text x="183.3" y="72.1">61</text>
<text x="183.3" y="74.6">62</text>
<text x="188.4" y="73.2">P14</text>
<text x="188.4" y="75.8">P15</text>
<text x="229" y="72.1">44</text>
<text x="229" y="74.6">45</text>
<text x="234.1" y="73.2">P14</text>
<text x="234.1" y="75.8">P15</text>
<text x="70.2" y="95">6</text>
<text x="92.4" y="95">94</text>
<text x="67.1" y="97.5">14</text>
<text x="74.1" y="96.1">VBAT</text>
<text x="74.1" y="98.6">RST</text>
<text x="82.5" y="96.1">BOOT0</text>
<text x="201.1" y="110.2">15</text>
<text x="202.3" y="112.7">4</text>
<text x="206.2" y="111.3">CS</text>
<text x="206.2" y="113.9">RS</text>
<text x="214.3" y="111.3">VCC3.3</text>
<text x="224.5" y="110.2">2</text>
<text x="202.3" y="115.3">6</text>
<text x="202.3" y="117.8">5</text>
<text x="206.2" y="116.4">RD</text>
<text x="206.2" y="118.9">WR</text>
<text x="217" y="116.4">GND</text>
<text x="224.5" y="115.3">1</text>
<text x="201.1" y="122.9">21</text>
<text x="201.1" y="125.4">22</text>
<text x="206.2" y="124">D0</text>
<text x="214.7" y="124">RESET</text>
<text x="224.5" y="122.9">17</text>
<text x="224.5" y="125.4">19</text>
<text x="48.7" y="130.5">12</text>
<text x="53.8" y="131.6">OSC_IN</text>
<text x="201.1" y="128">23</text>
<text x="201.1" y="130.5">24</text>
<text x="206.2" y="126.6">D1</text>
<text x="206.2" y="129.1">D2</text>
<text x="206.2" y="131.6">D3</text>
<text x="213.1" y="126.6">LCD_ON</text>
<text x="214.2" y="131.6">TP_DIN</text>
<text x="224.5" y="130.5">31</text>
<text x="48.7" y="133.1">13</text>
<text x="53.8" y="134.2">OSC_OUT</text>
<text x="201.1" y="133.1">25</text>
<text x="201.1" y="135.6">26</text>
<text x="206.2" y="134.2">D4</text>
<text x="206.2" y="136.7">D5</text>
<text x="211.8" y="134.2">TP_DOUT</text>
<text x="213.7" y="136.7">TP_CLK</text>
<text x="224.5" y="135.6">29</text>
<text x="224.5" y="133.1">33</text>
<text x="201.1" y="138.1">27</text>
<text x="201.1" y="140.7">28</text>
<text x="202.3" y="143.2">7</text>
<text x="206.2" y="139.2">D6</text>
<text x="206.2" y="141.8">D7</text>
<text x="214.1" y="139.2">TP_IRQ</text>
<text x="214.9" y="141.8">TP_CS</text>
<text x="224.5" y="138.1">34</text>
<text x="224.5" y="140.7">30</text>
<text x="202.3" y="145.7">8</text>
<text x="202.3" y="148.3">9</text>
<text x="206.2" y="144.3">D8</text>
<text x="206.2" y="146.9">D9</text>
<text x="206.2" y="149.4">D10</text>
<text x="214" y="149.4">SD_DIN</text>
<text x="224.5" y="148.3">37</text>
<text x="51.1" y="155.9" transform="rotate(-90 51.1 155.9)">73</text>
<text x="53.6" y="155.9" transform="rotate(-90 53.6 155.9)">48</text>
<text x="58.7" y="155.9" transform="rotate(-90 58.7 155.9)">11</text>
<text x="61.3" y="155.9" transform="rotate(-90 61.3 155.9)">27</text>
<text x="63.8" y="155.9" transform="rotate(-90 63.8 155.9)">50</text>
<text x="66.3" y="155.9" transform="rotate(-90 66.3 155.9)">75</text>
<text x="68.9" y="155.9" transform="rotate(-90 68.9 155.9)">100</text>
<text x="201.1" y="150.8">10</text>
<text x="201.1" y="155.9">12</text>
<text x="201.2" y="153.4">11</text>
<text x="206.2" y="151.9">D11</text>
<text x="206.2" y="154.5">D12</text>
<text x="213.5" y="154.5">SD_CLK</text>
<text x="214.4" y="151.9">SD_DO</text>
<text x="224.5" y="150.8">35</text>
<text x="224.5" y="153.4">36</text>
<text x="142.7" y="161">21</text>
<text x="166.1" y="161">20</text>
<text x="201.1" y="158.4">13</text>
<text x="201.1" y="161">14</text>
<text x="206.2" y="157">D13</text>
<text x="206.2" y="159.6">D14</text>
<text x="214.7" y="159.6">SD_CS</text>
<text x="224.5" y="161">16</text>
<text x="224.5" y="158.4">38</text>
<text x="52.2" y="164.4" transform="rotate(-90 52.2 164.4)">VCAP</text>
<text x="54.8" y="164.4" transform="rotate(-90 54.8 164.4)">VCAP</text>
<text x="59.8" y="163.1" transform="rotate(-90 59.8 163.1)">VDD</text>
<text x="62.4" y="163.1" transform="rotate(-90 62.4 163.1)">VDD</text>
<text x="64.9" y="163.1" transform="rotate(-90 64.9 163.1)">VDD</text>
<text x="67.4" y="163.1" transform="rotate(-90 67.4 163.1)">VDD</text>
<text x="70" y="163.1" transform="rotate(-90 70 163.1)">VDD</text>
<text x="142.7" y="163.5">19</text>
<text x="147.8" y="162.1">VDDA</text>
<text x="147.8" y="164.6">VSSA</text>
<text x="156.5" y="162.1">VREF+</text>
<text x="206.2" y="162.1">D15</text>
<text x="216.3" y="162.1">F_CS</text>
<text x="59.8" y="171.7" transform="rotate(-90 59.8 171.7)">GND</text>
<text x="62.4" y="171.7" transform="rotate(-90 62.4 171.7)">GND</text>
<text x="64.9" y="171.7" transform="rotate(-90 64.9 171.7)">GND</text>
<text x="67.4" y="171.7" transform="rotate(-90 67.4 171.7)">GND</text>
<text x="70" y="171.7" transform="rotate(-90 70 171.7)">GND</text>
<text x="58.7" y="176.8" transform="rotate(-90 58.7 176.8)">10</text>
<text x="61.3" y="176.8" transform="rotate(-90 61.3 176.8)">26</text>
<text x="63.8" y="176.8" transform="rotate(-90 63.8 176.8)">49</text>
<text x="66.3" y="176.8" transform="rotate(-90 66.3 176.8)">74</text>
<text x="68.9" y="176.8" transform="rotate(-90 68.9 176.8)">99</text>
</g>
<g font-size="1.8" fill="#808080">
<text x="54" y="31.8">IC5A</text>
<text x="102.2" y="31.8">IC5B</text>
<text x="142.9" y="31.8">IC5C</text>
<text x="186" y="31.8">IC5D</text>
<text x="231.8" y="31.8">IC5E</text>
<text x="54" y="80.1">STM32F767VIT6</text>
<text x="102.2" y="80.1">STM32F767VIT6</text>
<text x="142.9" y="80.1">STM32F767VIT6</text>
<text x="186" y="80.1">STM32F767VIT6</text>
<text x="231.8" y="80.1">STM32F767VIT6</text>
<text x="71.8" y="102.9">IC5SPEC_FUNC</text>
<text x="69.2" y="110.6">3034TR</text>
<text x="69.2" y="108">X1</text>
<text x="51.5" y="138.5">IC5OSC</text>
<text x="74.3" y="171.5" transform="rotate(-90 74.3 171.5)">IC5DIG_PWR</text>
<text x="145.4" y="169">IC5ANA_PWR</text>
</g>
</svg>
